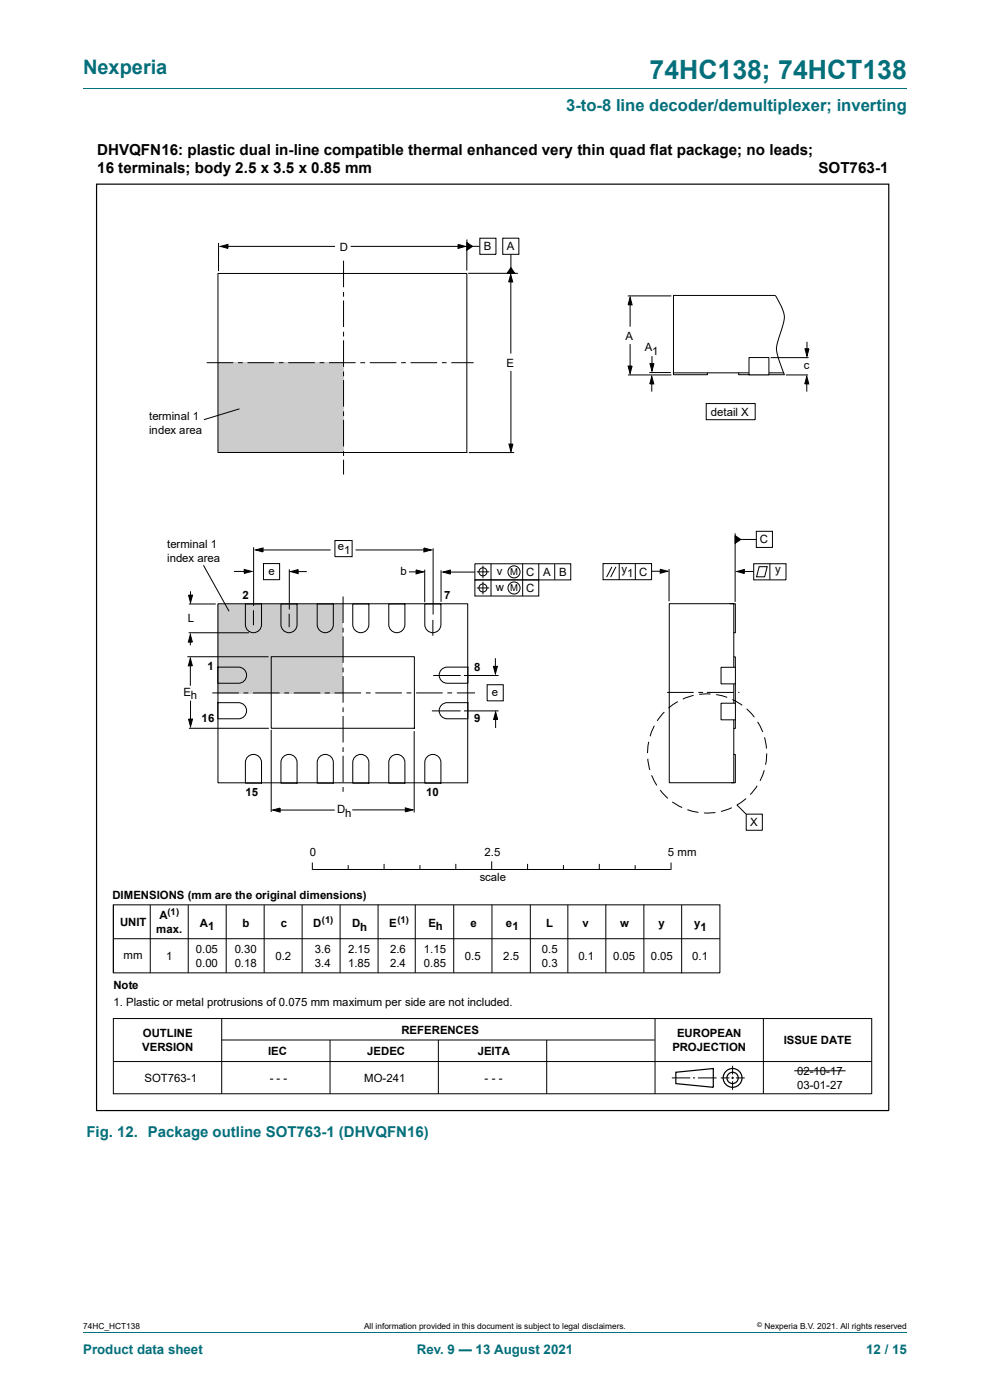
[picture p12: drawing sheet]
<svg xmlns="http://www.w3.org/2000/svg" width="210mm" height="297mm" viewBox="0 0 210 297" stroke-linecap="round" stroke-linejoin="round" font-family="sans-serif">
<path d="M17.6 18.8h174.8" fill="none" stroke="#036f7b" stroke-width=".21"/>
<g fill="#ccc">
<path d="M46.2 76.9h26.6v19.1h-26.6z"/>
<path d="M46.2 128.1h26.6v18.9h-26.6z"/>
</g>
<g fill="none" stroke="#000" stroke-width=".21">
<path d="M46.2 58h52.8v38h-52.8zM46.4 51.5v6M46.8 52.3l1.6-.5v.9zM47.9 52.3h23.2M72.9 55.3v5.6M74.4 52.3h23.3M97.2 51.8l1.5 .5-1.5 .4zM99 51.4l1.2 .9-1.2 .8zM99 50.8v6.6M99.3 58h10.6M99.6 52.3h2.1M101.8 50.5h3.4v3.5h-3.4z"/>
<path d="M106.6 50.5h3.5v3.5h-3.5zM108.3 58.2l.5 1.6h-.9zM108.4 59.3v15.7M108.4 54v3.5M108.4 56.8l.8 1.2h-1.6zM43.9 76.9h5.6M50.5 76.9h1M52.5 76.9h5.6M59.1 76.9h1M61.2 76.9h5.6M67.8 76.9h1M69.8 76.9h5.6"/>
<path d="M72.9 61.9v1M72.9 63.7v5.7M72.9 70.4v1M72.9 72.2v5.6M72.9 78.8v1M76.4 76.9h1M78.4 76.9h5.7M85.1 76.9h1M87.1 76.9h5.6M93.7 76.9h1M95.7 76.9h4.8M108.4 78.7v15.8"/>
<path d="M133.2 62.8h9.2M133.2 79.5h9.2M133.2 77.7h.9l-.4 1.5zM133.7 63.1l.4 1.6h-.9zM133.7 64.1v5.2M133.7 73v5.2M137.7 79h4.6M137.9 77.1h.8l-.4 1.6zM138.3 79.9l.4 1.5h-.9zM138.3 75.6v2.1M163.5 75.9h8M164.5 62.7l.7 1.3a5.7 5.7 0 0 1 .7 5.7l-.7 1.9a5.6 5.6 0 0 0 0 4.8l1.2 3.1"/>
<path d="M166.7 79.5h4.7M170.8 74h.8l-.4 1.6zM171.1 79.9l.5 1.5h-.9zM171.2 72.5v2M50.8 86.7l-7.6 2.3M72.9 80.6v5.7M72.9 87.3v1M72.9 89.1v5.6M72.9 95.7v1M72.9 97.5v3.2M99.5 96h9.6M108 94.2h.8l-.4 1.6z"/>
<path d="M138.3 80.8v2.3M149.8 85.6h10.4v3.4h-10.4zM171.1 80.8v2.3M43.2 119.9l5.4 9.8M53.8 116.1v12.5M54.2 116.7l1.6-.5v.9zM55.2 116.7h14.9M55.9 119.6h3.4v3.4h-3.4zM71 114.7h3.7v3.4h-3.7zM75.4 116.7h14.8M89.9 116.2l1.6 .5-1.6 .4zM91.9 116.3v14.1"/>
<path d="M100.7 119.6h20.4v3.4h-20.4zM104.2 119.6v6.8M110.9 119.6v6.8M114.3 119.6v3.4M117.7 119.7v3.3M127.9 119.6h10.3v3.4h-10.3zM131.3 119.6v3.4M134.8 119.6v3.4M155.9 113.6l1.2 .8-1.2 .9zM155.9 113.1v14.6M156.5 114.4h3.9M159.9 119.6h6.8v3.4h-6.8z"/>
<path d="M160.4 112.7h3.5v3.4h-3.5zM163.3 119.6v3.4M39.7 139.3h17.3M40 126.3h.8l-.4 1.5zM40 134.2h12.8M40.1 128.1h5.7M40.4 134.6l.4 1.6h-.8zM40.4 139.7l.4 1.5h-.8zM40.4 135.4v1.5M40.4 125.4v1.6M46.2 128.1h53v38h-53zM49.6 121.2h3"/>
<path d="M51.8 120.8l1.6 .4-1.6 .5zM52.1 128.1h3.4v4.4a1.71 1.71 0 0 1-1.7 1.7 1.71 1.71 0 0 1-1.7-1.7zM53.8 129.5v3.1M57.5 139.3h30.4v15.2h-30.4zM59.6 128.1h3.4v4.4a1.71 1.71 0 0 1-1.7 1.7 1.71 1.71 0 0 1-1.7-1.7zM61.4 120.8v8.5M61.7 121.3l1.5-.5v.9zM62.5 121.3h2.6M67.3 128.1h3.4v4.4a1.71 1.71 0 0 1-1.7 1.7 1.71 1.71 0 0 1-1.7-1.7zM72.8 126.5v5.7M72.8 133.2v1M72.8 135v5.6"/>
<path d="M74.8 128.1h3.4v4.4a1.71 1.71 0 0 1-1.7 1.7 1.71 1.71 0 0 1-1.7-1.7zM82.5 128.1h3.4v4.4a1.71 1.71 0 0 1-1.7 1.7 1.71 1.71 0 0 1-1.7-1.7zM86.8 121.3h2.1M88.3 120.9l1.5 .4-1.5 .4zM90.1 120.8v7M90.1 128.1h3.4v4.4a1.71 1.71 0 0 1-1.7 1.7 1.71 1.71 0 0 1-1.7-1.7zM91.8 131.5v3.4M93.6 121v6.7M94 121.4l1.5-.5v.9zM94.4 121.4h6.3M100.7 123h13.6v3.4h-13.6zM101.1 121.3h2.7"/>
<path d="M101.1 124.7h2.7M102.4 120v2.7M102.4 123.4v2.7M105.1 139.6v2.9M129.8 120.3l-1.1 2.1M130.7 120.3l-1.2 2.1M138.2 121.2h2.5M140 120.8l1.6 .4-1.6 .4zM141.9 120.7v6.9M142 128.1h13.7v38h-13.7zM154.8 128.1h1.2v6.1h-.3M155.7 139.3h.3v15.2h-.3"/>
<path d="M156.3 121.2l1.6-.4v.9zM156.8 121.2h3M161 120.2h1.7l-.5 2.2h-1.7zM40 152.5h.8l-.4 1.6zM40.1 154.5h16.9M40.4 140.4v5.1M40.4 148.6v4.7M45 147h5.7M46.2 141.5h4.4a1.71 1.71 0 0 1 1.7 1.7 1.71 1.71 0 0 1-1.7 1.7h-4.4zM46.2 149.1h4.4a1.71 1.71 0 0 1 1.7 1.7 1.71 1.71 0 0 1-1.7 1.7h-4.4zM51.7 147h1M53.7 147h5.6"/>
<path d="M57.5 154.8v17.5M60.3 147h1M62.3 147h5.7M69 147h.1M69 147h1M71 147h5.6M72.8 141.6v1M72.8 143.4v5.7M72.8 150.1v1M72.8 151.9v5.6M72.8 158.5v1M77.6 147h1"/>
<path d="M79.6 147h5.6M86.3 147h1M87.9 155.1v17.3M88.3 147h5.6M91.6 150.8h6.1M91.9 143.3h5.8M93.7 142l.7-.4 .5-.1h4.4v3.4h-4.4a1.71 1.71 0 0 1-1.6-1 1.71 1.71 0 0 1 .4-1.9zM93.7 149.6l.7-.5h.5h4.4v3.4h-4.4a1.71 1.71 0 0 1-1.6-1.1 1.71 1.71 0 0 1 .4-1.8zM94.9 147h1M96.9 147h3.9M98.4 143.3h7.4M98.4 150.8h7.4"/>
<path d="M103.3 145.3h3.5v3.4h-3.5zM104.7 141.4h.8l-.4 1.5zM105.1 151l.5 1.6h-.9zM105.1 152v2.4M137.6 157.4l-.3 2.4M138.8 154l-.9 2.2M140.9 151.1l-1.5 1.8M141.5 146.9h5.6M143.8 148.8l-2 1.4M147.1 147.5l-2.3 .8M148.1 146.9h1M150 146.9h5.6"/>
<path d="M150.7 147.2l-2.4 .1M151.9 147.3l2.4 .6M155.4 148.4l2 1.2M156.6 146.9h.2M158.4 150.4l1.6 1.7M160.7 153.1l1.1 2.2M162.2 156.4l.4 2.4M162.6 159.8l-.2 2.4M52.6 160.5a1.71 1.71 0 0 1 1.8-.3 1.71 1.71 0 0 1 1.1 1.5v4.4h-3.4v-4.4v-.4zM57.8 171.8l1.6-.4v.9zM58.6 171.8h12.4M60.1 160.5a1.71 1.71 0 0 1 1.9-.3 1.71 1.71 0 0 1 1 1.5v4.4h-3.4v-4.4l.1-.4z"/>
<path d="M67.8 160.5a1.71 1.71 0 0 1 1.8-.3 1.71 1.71 0 0 1 1.1 1.5v4.4h-3.4v-4.4v-.4zM72.8 160.3v5.7M72.8 167v1M74.7 171.8h12.1M75.3 160.5a1.71 1.71 0 0 1 1.9-.3 1.71 1.71 0 0 1 1 1.5v4.4h-3.4v-4.4l.1-.4zM83 160.5a1.71 1.71 0 0 1 1.8-.3 1.71 1.71 0 0 1 1.1 1.5v4.4h-3.4v-4.4v-.4zM86 171.4l1.6 .4-1.6 .4zM90.6 160.5a1.71 1.71 0 0 1 1.9-.3 1.71 1.71 0 0 1 1 1.5v4.4h-3.4v-4.4l.1-.4zM137.4 161l.4 2.3M138.2 164.5l1.1 2.1M140 167.6l1.7 1.8M142.6 170.1l2.1 1.2"/>
<path d="M145.8 171.8l2.4 .6M151.8 172.4l-2.4 .1M155.2 171.3l-2.3 .8M155.7 160.1h.3v6h-.8M156.3 170.8l1.9 1.9M158.3 169.4l-2 1.4M158.3 172.7h3.4v3.4h-3.4zM160.6 166.7l-1.5 1.9M162.1 163.4l-.9 2.2M24 192h128.7v14.4h-128.7zM24 192v14.4M24.1 199.1h128.6"/>
<path d="M31.9 192v14.4M39.9 192v14.4M48 192v14.4M56 192v14.4M64.1 192v14.4M66.3 183.1v1.3M66.3 184.5h76M72.1 192v14.4M73.9 183.6v.8M80.2 191.9v14.5M81.5 183.4v1M88.1 192v14.4"/>
<path d="M89.1 183.6v.8M96.2 192v14.4M96.7 183.4v1M104.3 182.8v1.6M104.4 192v14.4M111.9 183.4v1M112.5 192v14.4M119.5 183.6v.8M120.5 192v14.4M127.1 183.4v1M128.5 191.9v14.5M134.7 183.6v.8"/>
<path d="M136.6 191.9v14.4M142.3 183.1v1.3M144.6 192v14.5M24 216.1h160.9v15.9h-160.9zM47 216.1v15.9M138.9 216.1v15.9M161.9 216.1v15.9M24 225.2h160.9M47 220.6h91.9M70 220.6v11.4M93 220.6v11.4M116 220.6v11.4"/>
<path d="M142.5 228.7h3.9M147 228.7h.4M148 228.7h4M152.9 228.7h1.8M155.1 228.7h.6M155.4 226.1v1.8M155.4 228.4v.5M155.4 229.4v1.8M156.1 228.7h1.9"/>
<circle cx="102.4" cy="124.7" r=".85"/>
<circle cx="102.4" cy="121.3" r=".85"/>
<circle cx="109" cy="124.7" r="1.28"/>
<circle cx="109" cy="121.3" r="1.28"/>
</g>
<g fill="none" stroke="#000" stroke-width=".25">
<path d="M20.5 39.1h168v196.5h-168zM143.4 227.5l7.9-.8v4l-7.9-.8z"/>
<circle cx="155.4" cy="228.7" r="1.2"/>
<circle cx="155.4" cy="228.7" r="1.99"/>
</g>
<g fill="#000">
<path d="M46.8 52.3l1.6-.5v.9zM97.2 51.8l1.5 .5-1.5 .4zM99 51.4l1.2 .9-1.2 .8zM108.4 56.8l.8 1.2h-1.6zM108.3 58.2l.5 1.6h-.9zM133.7 63.1l.4 1.6h-.9zM133.2 77.7h.9l-.4 1.5zM137.9 77.1h.8l-.4 1.6zM170.8 74h.8l-.4 1.6zM108 94.2h.8l-.4 1.6zM138.3 79.9l.4 1.5h-.9zM171.1 79.9l.5 1.5h-.9z"/>
<path d="M54.2 116.7l1.6-.5v.9zM89.9 116.2l1.6 .5-1.6 .4zM155.9 113.6l1.2 .8-1.2 .9zM40 126.3h.8l-.4 1.5zM40.4 134.6l.4 1.6h-.8zM51.8 120.8l1.6 .4-1.6 .5zM61.7 121.3l1.5-.5v.9zM88.3 120.9l1.5 .4-1.5 .4zM94 121.4l1.5-.5v.9zM140 120.8l1.6 .4-1.6 .4zM156.3 121.2l1.6-.4v.9zM40 152.5h.8l-.4 1.6z"/>
<path d="M40.4 139.7l.4 1.5h-.8zM104.7 141.4h.8l-.4 1.5zM105.1 151l.5 1.6h-.9zM57.8 171.8l1.6-.4v.9zM86 171.4l1.6 .4-1.6 .4z"/>
</g>
<path d="M152.9 141.6h3.1v3.5h-3.1z" fill="#fff"/>
<path d="M152.9 141.6h3.1v3.5h-3.1z" fill="none" stroke="#000" stroke-width=".21"/>
<path d="M152.9 149.2h3.1v3.5h-3.1z" fill="#fff"/>
<path d="M142.9 78.5v1h7.2v-.4M156.7 79.1v.4h9.7M164.4 62.7h-21.5v16.4h23.3M152.9 149.2h3.1v3.5h-3.1z" fill="none" stroke="#000" stroke-width=".21"/>
<path d="M158.9 75.9h4.2v3.6h-4.2z" fill="#fff"/>
<path d="M158.9 75.9h4.2v3.6h-4.2zM61.3 130.2v2.8M168.5 227.2h10.9" fill="none" stroke="#000" stroke-width=".21"/>
<path d="M17.6 282.6h174.8" fill="none" stroke="#036f7b" stroke-width=".21"/>
<text font-size="5.6" fill="#036f7b" x="137.8" y="16.8">74HC138; 74HCT138</text>
<text font-size="4.2" fill="#036f7b" x="17.6" y="15.6">Nexperia</text>
<text font-size="3.5" fill="#036f7b" x="120.1" y="23.7">3-to-8 line decoder/demultiplexer; inverting</text>
<g font-size="3.2">
<text x="20.6" y="32.9">DHVQFN16: plastic dual in-line compatible thermal enhanced very thin quad flat package; no leads;</text>
<text x="20.6" y="36.8">16 terminals; body 2.5 x 3.5 x 0.85 mm</text>
<text x="173.6" y="36.6">SOT763-1</text>
</g>
<text font-size="3.2" fill="#036f7b" x="18.3" y="241.3">Fig. 12. Package outline SOT763-1 (DHVQFN16)</text>
<g font-size="2.8" fill="#036f7b">
<text x="17.6" y="287.2">Product data sheet</text>
<text x="88.4" y="287.2">Rev. 9 — 13 August 2021</text>
<text x="183.7" y="287.2">12 / 15</text>
</g>
<g font-size="2.4">
<text x="72.1" y="53.3">D</text>
<text x="102.6" y="53.1">B</text>
<text x="107.5" y="53.1">A</text>
<text x="107.4" y="77.8">E</text>
<text x="132.7" y="72.2">A</text>
<text x="136.8" y="74.5">A</text>
<text x="138.4" y="75.3">1</text>
<text x="170.5" y="78.4">c</text>
<text x="31.6" y="89.2">terminal 1</text>
<text x="150.8" y="88.2">detail X</text>
<text x="31.6" y="92.2">index area</text>
<text x="35.4" y="116.2">terminal 1</text>
<text x="35.4" y="119.2">index area</text>
<text x="71.7" y="116.7">e</text>
<text x="73" y="117.5">1</text>
<text x="161.2" y="115.2">C</text>
<text x="57" y="121.9">e</text>
<text x="85" y="122">b</text>
<text x="105.2" y="125.4">w</text>
<text x="105.4" y="122">v</text>
<text x="111.6" y="122.1">C</text>
<text x="111.6" y="125.5">C</text>
<text x="115.2" y="122.1">A</text>
<text x="118.6" y="122.1">B</text>
<text x="131.8" y="121.6">y</text>
<text x="133" y="122.5">1</text>
<text x="135.6" y="122.1">C</text>
<text x="164.4" y="121.6">y</text>
<text x="39.8" y="132">L</text>
<text x="51.4" y="127">2</text>
<text x="94.2" y="127">7</text>
<text x="44" y="142.2">1</text>
<text x="100.6" y="142.4">8</text>
<text x="38.9" y="147.6">E</text>
<text x="40.5" y="148.4">h</text>
<text x="104.3" y="147.7">e</text>
<text x="42.7" y="153.1">16</text>
<text x="100.6" y="153.1">9</text>
<text x="52.1" y="168.8">15</text>
<text x="71.5" y="172.4">D</text>
<text x="73.2" y="173.3">h</text>
<text x="90.4" y="168.8">10</text>
<text x="159.1" y="175.2">X</text>
<text x="65.7" y="181.6">0</text>
<text x="102.8" y="181.6">2.5</text>
<text x="141.7" y="181.6">5 mm</text>
<text x="23.9" y="190.8">DIMENSIONS (mm are the original dimensions)</text>
<text x="101.8" y="187">scale</text>
<text x="25.5" y="196.4">UNIT</text>
<text x="33.1" y="198">max.</text>
<text x="33.8" y="195">A</text>
<text x="42.4" y="196.7">A1</text>
<text x="51.4" y="196.7">b</text>
<text x="59.6" y="196.7">c</text>
<text x="66.4" y="196.7">D</text>
<text x="74.7" y="196.7">D</text>
<text x="76.4" y="197.6">h</text>
<text x="82.5" y="196.7">E</text>
<text x="90.9" y="196.7">Eh</text>
<text x="99.8" y="196.7">e</text>
<text x="107.3" y="196.7">e1</text>
<text x="115.9" y="196.7">L</text>
<text x="123.6" y="196.7">v</text>
<text x="131.6" y="196.7">w</text>
<text x="139.7" y="196.7">y</text>
<text x="147.3" y="196.7">y</text>
<text x="148.6" y="197.6">1</text>
<text x="26.2" y="203.4">mm</text>
<text x="35.2" y="203.7">1</text>
<text x="41.5" y="202.2">0.05</text>
<text x="49.8" y="202.2">0.30</text>
<text x="58.4" y="203.7">0.2</text>
<text x="66.8" y="202.2">3.6</text>
<text x="73.8" y="202.2">2.15</text>
<text x="82.7" y="202.2">2.6</text>
<text x="89.9" y="202.2">1.15</text>
<text x="98.6" y="203.7">0.5</text>
<text x="106.7" y="203.7">2.5</text>
<text x="114.9" y="202.2">0.5</text>
<text x="122.7" y="203.7">0.1</text>
<text x="130" y="203.7">0.05</text>
<text x="138" y="203.6">0.05</text>
<text x="146.8" y="203.6">0.1</text>
<text x="24.1" y="209.9">Note</text>
<text x="41.5" y="205.1">0.00</text>
<text x="49.8" y="205.1">0.18</text>
<text x="66.8" y="205.1">3.4</text>
<text x="73.8" y="205.1">1.85</text>
<text x="82.7" y="205.1">2.4</text>
<text x="89.9" y="205.1">0.85</text>
<text x="114.9" y="205.1">0.3</text>
<text x="24.1" y="213.5">1. Plastic or metal protrusions of 0.075 mm maximum per side are not included.</text>
<text x="30.3" y="220">OUTLINE</text>
<text x="85.2" y="219.3">REFERENCES</text>
<text x="143.6" y="220">EUROPEAN</text>
<text x="166.2" y="221.5">ISSUE DATE</text>
<text x="30.2" y="222.9">VERSION</text>
<text x="56.9" y="223.9">IEC</text>
<text x="77.9" y="223.9">JEDEC</text>
<text x="101.3" y="223.9">JEITA</text>
<text x="142.6" y="222.9">PROJECTION</text>
<text x="30.7" y="229.5">SOT763-1</text>
<text x="57.2" y="229.5">- - -</text>
<text x="77.3" y="229.5">MO-241</text>
<text x="102.8" y="229.5">- - -</text>
<text x="169.1" y="228.1">02-10-17</text>
<text x="169.1" y="231">03-01-27</text>
</g>
<g font-size="2">
<text x="108.2" y="122">M</text>
<text x="108.2" y="125.4">M</text>
<text x="35.6" y="194.2">(1)</text>
<text x="68.3" y="195.9">(1)</text>
<text x="84.3" y="195.9">(1)</text>
</g>
<g font-size="1.8">
<text x="17.6" y="282">74HC_HCT138</text>
<text x="77.2" y="282">All information provided in this document is subject to legal disclaimers.</text>
<text x="162.2" y="282">Nexperia B.V. 2021. All rights reserved</text>
</g>
<text font-size="1.4" x="160.6" y="281.6">©</text>
</svg>
